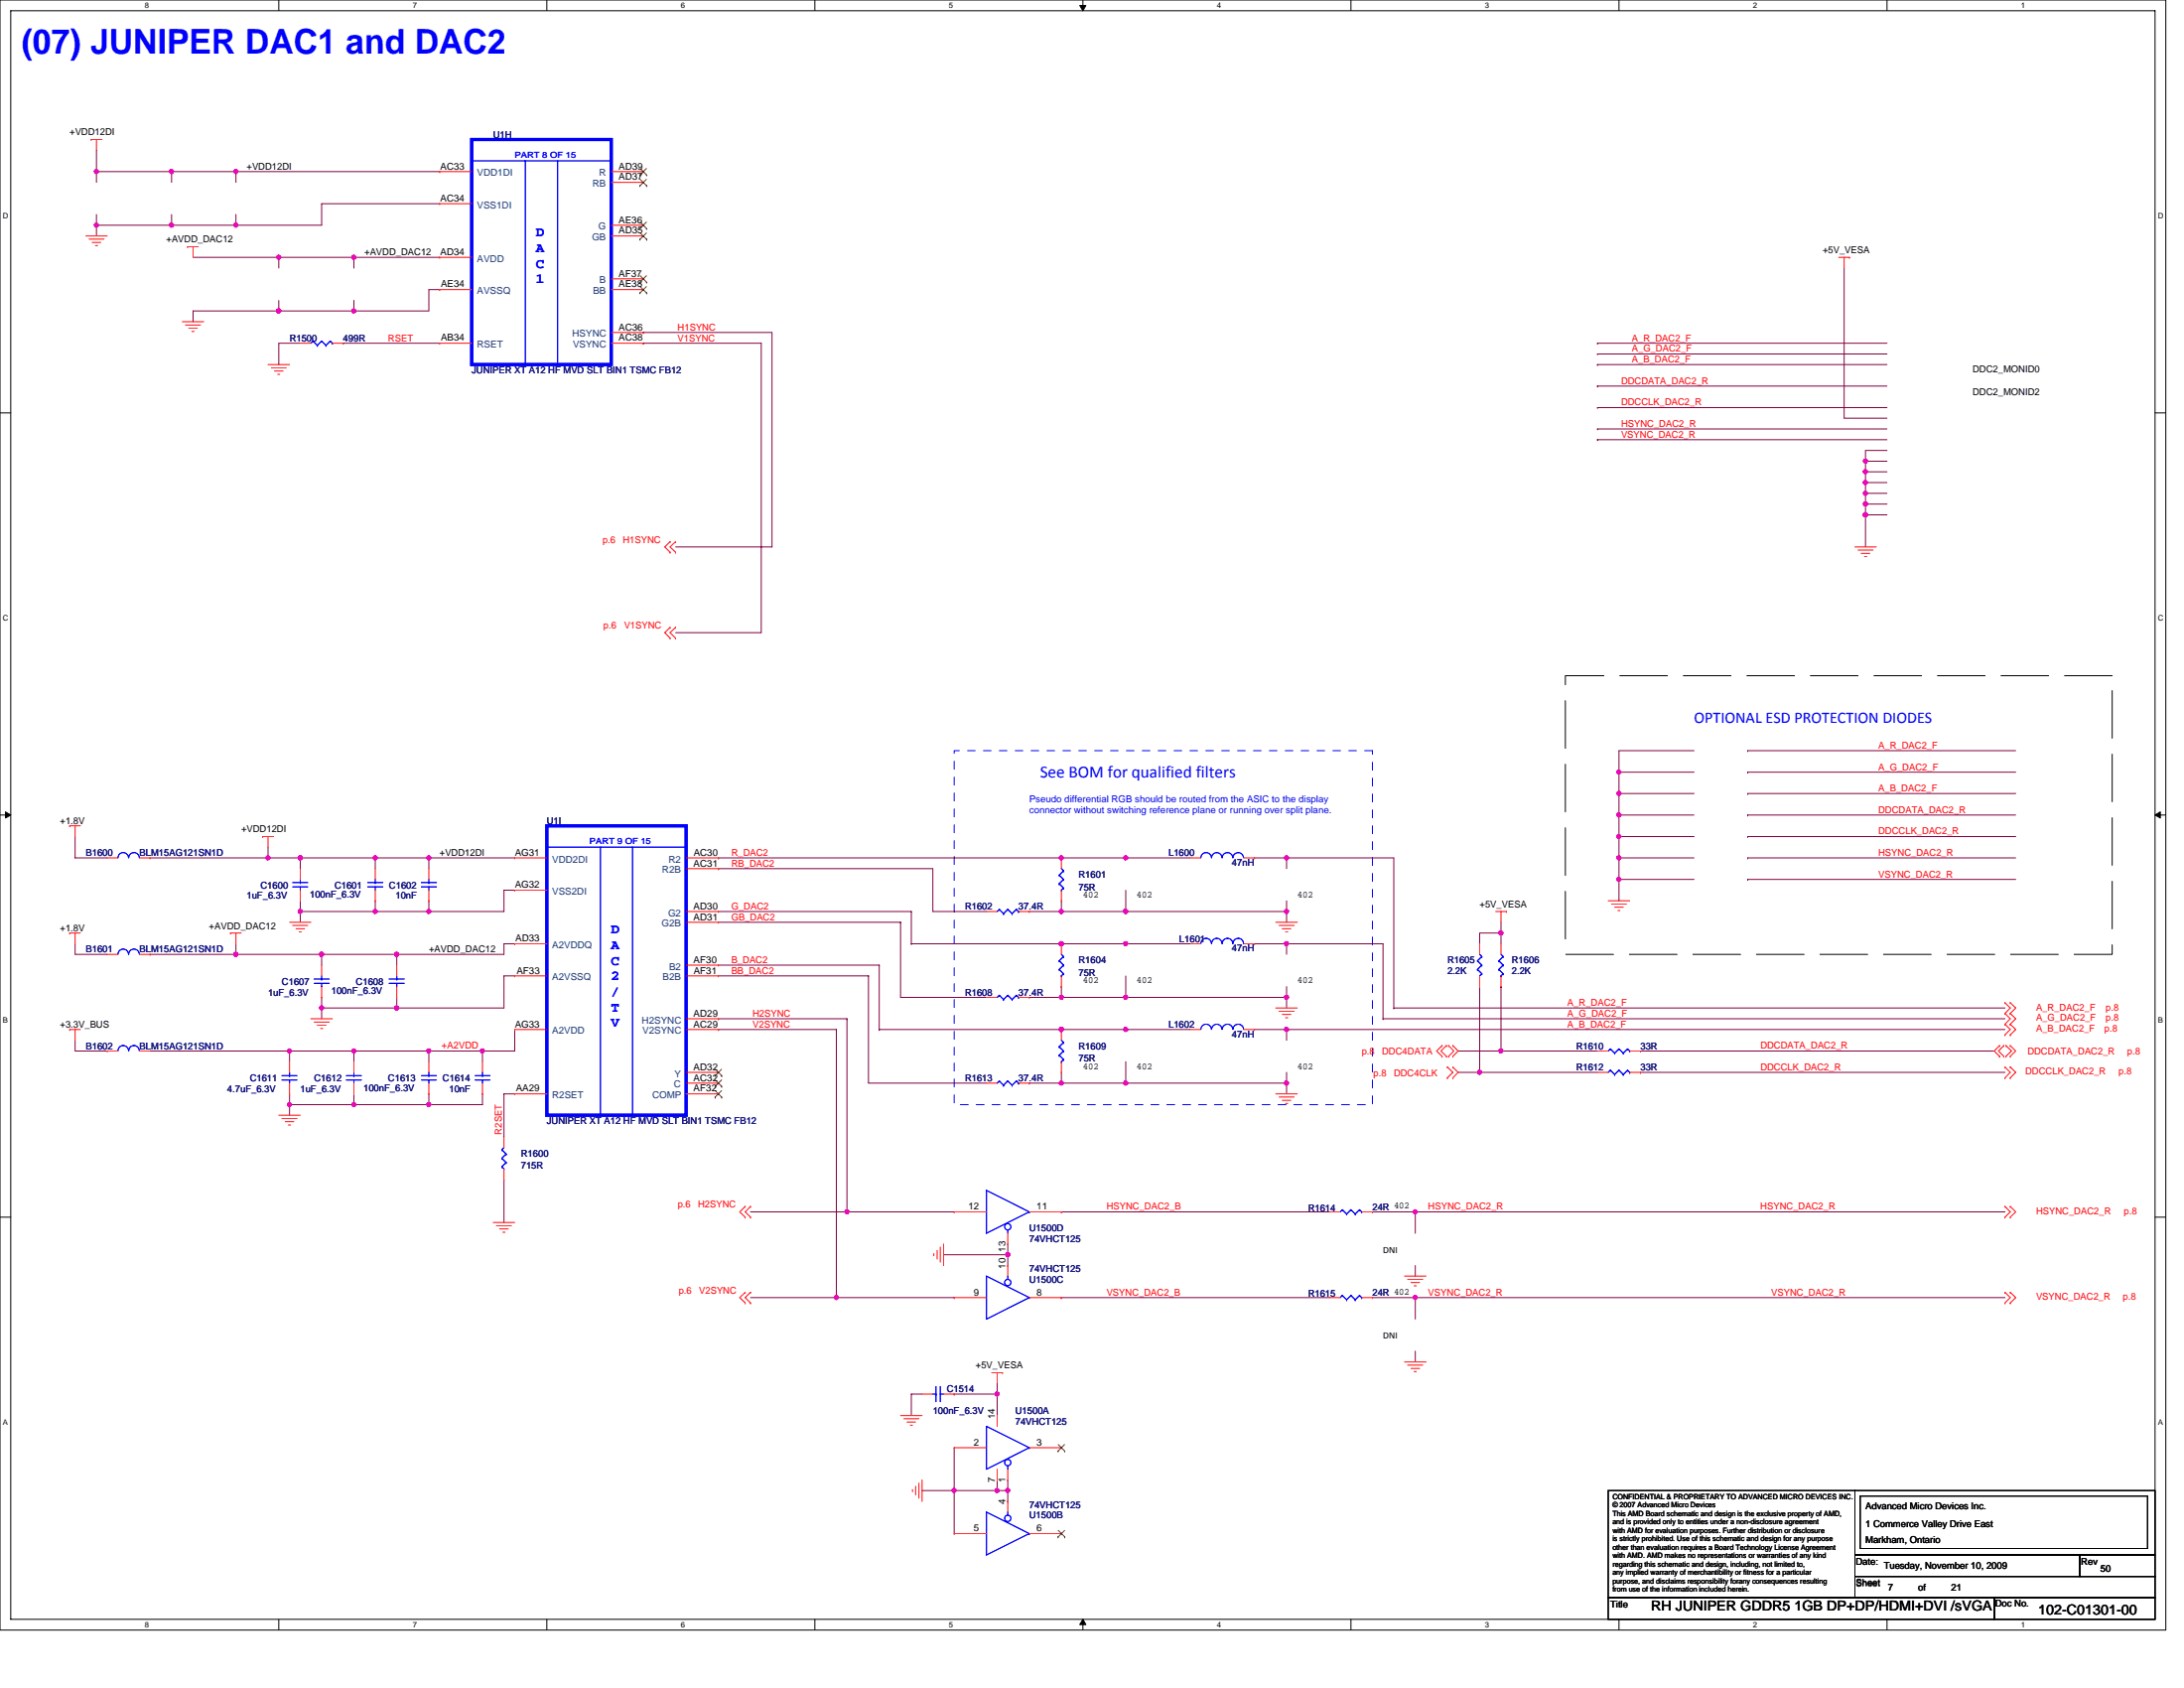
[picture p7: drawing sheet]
<svg xmlns="http://www.w3.org/2000/svg" width="279mm" height="216mm" viewBox="0 0 279 216" stroke-linecap="round" stroke-linejoin="round" font-family="sans-serif">
<path d="M0 0h277.1v208.5h-277.1zM1.4 1.4h274.3v205.7h-274.3z" fill="none" stroke="#000" stroke-width=".13"/>
<g fill="#fff">
<path d="M18.5 .1h.6v1.1h-.6z"/>
<path d="M18.5 207.3h.6v1.1h-.6z"/>
</g>
<path d="M35.7 0v1.4M35.7 207.1v1.4" fill="none" stroke="#000" stroke-width=".13"/>
<g fill="#fff">
<path d="M52.8 .1h.6v1.1h-.6z"/>
<path d="M52.8 207.3h.6v1.1h-.6z"/>
</g>
<path d="M70 0v1.4M70 207.1v1.4" fill="none" stroke="#000" stroke-width=".13"/>
<g fill="#fff">
<path d="M87.1 .1h.6v1.1h-.6z"/>
<path d="M87.1 207.3h.6v1.1h-.6z"/>
</g>
<path d="M104.2 0v1.4M104.2 207.1v1.4" fill="none" stroke="#000" stroke-width=".13"/>
<g fill="#fff">
<path d="M121.4 .1h.5v1.1h-.5z"/>
<path d="M121.4 207.3h.5v1.1h-.5z"/>
</g>
<path d="M138.5 0v1.4M138.5 207.1v1.4" fill="none" stroke="#000" stroke-width=".13"/>
<path d="M138.1 .7h.8l-.4 .7zM138.5 207.1l.4 .7h-.8z" fill="#000" stroke="#000" stroke-width=".13"/>
<g fill="#fff">
<path d="M155.7 .1h.5v1.1h-.5z"/>
<path d="M155.7 207.3h.5v1.1h-.5z"/>
</g>
<path d="M172.8 0v1.4M172.8 207.1v1.4" fill="none" stroke="#000" stroke-width=".13"/>
<g fill="#fff">
<path d="M190 .1h.5v1.1h-.5z"/>
<path d="M190 207.3h.5v1.1h-.5z"/>
</g>
<path d="M207.1 0v1.4M207.1 207.1v1.4" fill="none" stroke="#000" stroke-width=".13"/>
<g fill="#fff">
<path d="M224.3 .1h.5v1.1h-.5z"/>
<path d="M224.3 207.3h.5v1.1h-.5z"/>
</g>
<path d="M241.4 0v1.4M241.4 207.1v1.4" fill="none" stroke="#000" stroke-width=".13"/>
<g fill="#fff">
<path d="M258.6 .1h.5v1.1h-.5z"/>
<path d="M258.6 207.3h.5v1.1h-.5z"/>
<path d="M.4 27.1h.7v1.1h-.7z"/>
<path d="M276.1 27.1h.7v1.1h-.7z"/>
<path d="M.4 78.5h.7v1.1h-.7z"/>
<path d="M276.1 78.5h.7v1.1h-.7z"/>
</g>
<path d="M0 52.8h1.4M275.7 52.8h1.4" fill="none" stroke="#000" stroke-width=".13"/>
<g fill="#fff">
<path d="M.4 130h.6v1.1h-.6z"/>
<path d="M276.1 130h.6v1.1h-.6z"/>
</g>
<path d="M0 104.2h1.4M275.7 104.2h1.4" fill="none" stroke="#000" stroke-width=".13"/>
<path d="M.7 103.8l.7 .4-.7 .4zM275.7 104.2l.7-.4v.8z" fill="#000" stroke="#000" stroke-width=".13"/>
<g fill="#fff">
<path d="M.4 181.4h.6v1.1h-.6z"/>
<path d="M276.1 181.4h.6v1.1h-.6z"/>
</g>
<path d="M0 155.7h1.4M275.7 155.7h1.4M205.7 190.6h31.6v13.8h-31.6zM237.3 198.9h28.8v2.7h-28.8zM237.3 190.6h38.4v8.3h-38.4zM238 191.3h36.7v6.8h-36.7zM266.1 198.9h9.6v2.7h-9.6zM205.7 204.4h49.4v2.7h-49.4zM237.3 201.6h38.4v2.8h-38.4zM255.1 204.4h20.6v2.7h-20.6z" fill="none" stroke="#000" stroke-width=".13"/>
<path d="M122.1 96h53.5v45.3h-53.5z" fill="none" stroke="#00f" stroke-width=".13" stroke-dasharray="1 1 1 1 1 1 1 1"/>
<path d="M200.3 86.4h69.9v35.7h-69.9z" fill="none" stroke="#000" stroke-width=".13" stroke-dasharray="6.1 2"/>
<g fill="none" stroke="#800040" stroke-width=".13">
<path d="M12.3 19.2v2.7M12.3 27.4v1.4M12.3 28.8h.1M12.3 21.9h.1M12.3 21.9v1.4M12.3 28.8v1.4M12.3 21.9h43.9M21.9 27.4v1.4M21.9 21.9h.1M21.9 21.9v1.4M21.9 28.8h.1M24.7 39.8h.1"/>
<path d="M24.7 32.9h11M24.7 39.8v1.3M30.2 27.4v1.4M30.2 28.8h.1M30.2 21.9h.1M30.2 21.9v1.4M35.7 39.8h.1M35.7 32.9h.1M35.7 32.9v1.4M35.7 38.4v1.4M35.7 32.9h20.5M45.3 39.8h.1"/>
<path d="M45.3 38.4v1.4M45.3 32.9h.1M45.3 32.9v1.4M56.2 26.1h-15.1v2.7h-28.8M56.2 37h-1.3v2.8h-30.2M235.9 34.3v19.2h5.5M38.4 43.9h-2.7v2.7M43.9 43.9h.1M43.9 43.9h12.3M82.3 43.9h15.1v37h-11M82.3 42.5h.1M82.3 43.9h.1"/>
<path d="M82.3 42.5h16.5v27.5h-12.4M204.4 52.1h.1M204.4 49.4h.1M204.4 46.6h.1M204.4 43.9h.1M204.4 54.9h.1M204.4 45.3h.1M204.4 56.2h.1M204.4 43.9h37M204.4 52.1h37M204.4 49.4h37M204.4 46.6h37"/>
<path d="M204.4 54.9h37M204.4 45.3h37M204.4 56.2h37M238.7 59h.1M238.7 59h2.7M238.7 59v11M241.4 57.6h-2.7v1.4M238.7 65.8h.1M238.7 65.8h2.7M238.7 61.7h.1M238.7 60.3h.1M238.7 60.3h2.7"/>
<path d="M238.7 63.1h2.7M238.7 64.5h2.7M238.7 61.7h2.7M238.7 64.5h.1M238.7 63.1h.1M207.1 98.8v2.7M207.1 98.8h.1M207.1 98.8h9.6M216.7 96h-9.6v2.8M223.6 96h.1M223.6 98.8h.1M223.6 98.8h34.3"/>
<path d="M223.6 96h34.3M9.6 107v2.7h4.1M19.2 109.7h15.1M34.3 108.4v1.3M34.3 109.7h.1M34.3 109.7h31.5M38.4 116.6h.1M38.4 109.7h.1M38.4 109.7v1.4M38.4 115.2v1.4M38.4 116.6v1.4M48 115.2v1.4"/>
<path d="M48 109.7h.1M48 109.7v1.4M48 116.6h.1M54.9 115.2v1.4M54.9 116.6h.1M54.9 109.7h.1M54.9 109.7v1.4M65.8 113.9h-1.3v2.7h-26.1M91.9 111.1h27.4v5.5h6.9M91.9 111.1h.1M91.9 109.7h60.4M91.9 109.7h.1"/>
<path d="M91.9 116.6h24.7M91.9 118h23.3M115.2 118v9.6h11M115.2 118h.1M116.6 116.6h.1M116.6 116.6v4.1M131.7 116.6h4.1M135.8 109.7h.1M135.8 115.2v1.4M135.8 116.6h.1M135.8 116.6h28.8M144 113.9v2.7"/>
<path d="M144 116.6h.1M160.5 109.7h4.1M164.6 109.7h.1M164.6 109.7h13.7v19.2M164.6 116.6v1.4M164.6 109.7v1.4M164.6 115.2v1.4M192 119.3h.1M192 118v1.3M192 119.3h-2.7v1.4M192 119.3v1.4M207.1 107v2.7"/>
<path d="M207.1 112.5v2.7M207.1 101.5h.1M207.1 101.5v2.7M207.1 109.7h.1M207.1 109.7h9.6M207.1 104.2v2.8h9.6M207.1 104.2h.1M207.1 104.2h9.6M207.1 112.5h.1M207.1 101.5h9.6M207.1 109.7v2.8M207.1 112.5h9.6"/>
<path d="M223.6 101.5h.1M223.6 104.2h.1M223.6 107h.1M223.6 109.7h.1M223.6 112.5h.1M223.6 109.7h34.3M223.6 101.5h34.3M223.6 112.5h34.3M223.6 104.2h34.3M223.6 107h34.3M9.6 133.1v1.3h4.1M9.6 120.7v1.4h4.1"/>
<path d="M19.2 134.4h17.8M19.2 122.1h11M30.2 122.1h.1M30.2 120.7v1.4M37 134.4h.1M37 134.4v1.4M37 139.9v1.4M37 134.4h24.7M41.1 122.1v1.3M41.1 122.1h.1M41.1 128.9h.1M41.1 128.9v1.4"/>
<path d="M41.1 127.6v1.3M45.3 134.4h.1M45.3 139.9v1.4M45.3 134.4v1.4M50.8 122.1v1.3M50.8 128.9h.1M50.8 122.1h.1M50.8 127.6v1.3M54.9 134.4h.1M54.9 139.9v1.4M54.9 134.4v1.4M61.7 139.9v1.4h-16.4"/>
<path d="M61.7 134.4v1.4M64.5 139.9h.1M64.5 139.9h1.3M64.5 139.9v5.5M65.8 131.7v2.7h-4.1M65.8 120.7h-1.3v1.4h-34.3M65.8 124.8h-1.3v4.1h-23.4M91.9 130.3h.1M91.9 131.7h.1M91.9 131.7h15.1M91.9 130.3h16.5M91.9 123.4h20.6"/>
<path d="M91.9 124.8h19.2M107 131.7h.1M107 131.7v34.3M108.4 130.3h.1M108.4 130.3v24.7M111.1 124.8v13.7h15.1M111.1 124.8h.1M112.5 131.7h.1M112.5 123.4h.1M112.5 123.4v8.3M112.5 131.7h39.8M116.6 120.7h.1"/>
<path d="M116.6 120.7h35.7M131.7 138.5h4.1M131.7 127.6h4.1M135.8 138.5h.1M135.8 131.7h.1M135.8 120.7h.1M135.8 126.2h.1M135.8 127.6h8.2M135.8 137.2v1.3M135.8 138.5h28.8M135.8 126.2v1.4M144 131.7h.1"/>
<path d="M144 124.8v2.8M144 120.7h.1M144 135.8v2.7M144 138.5h.1M144 127.6h.1M144 127.6h20.6M160.5 120.7h4.1M160.5 131.7h4.1M164.6 131.7h.1M164.6 120.7v1.4M164.6 126.2v1.4M164.6 137.2v2.7"/>
<path d="M164.6 131.7v1.4M164.6 120.7h.1M164.6 120.7h12.3v9.6M164.6 127.6v1.3M164.6 131.7h91.9M176.9 130.3h.1M176.9 130.3h79.6M178.3 128.9h.1M178.3 128.9h78.2M186.5 134.4h5.5M186.5 137.2h2.8M189.3 126.2h.1"/>
<path d="M189.3 137.2h15.1M189.3 126.2v11M192 134.4h12.4M192 126.2h.1M192 126.2v8.2M209.9 134.4h.1M209.9 137.2h.1M209.9 134.4h45.2M209.9 137.2h46.6M37 141.3h8.3M37 141.3h.1M37 141.3v1.3"/>
<path d="M45.3 141.3h.1M54.9 141.3h.1M64.5 150.9v5.5M96 155h12.4M108.4 155h13.7M128.9 159.1v1.4M135.8 155h.1M135.8 155h34.3M175.6 155h5.5M181.1 155h.1M181.1 155v2.7M181.1 155h75.4"/>
<path d="M96 166h11M107 166h15.1M118 178.3h-1.4v2.8M120.7 160.5h8.2M122.1 178.3h.1M122.1 178.3h5.5M127.6 176.9v4.2M128.9 160.5h.1M128.9 160.5v1.4M135.8 166h.1M135.8 166h34.3M175.6 166h5.5"/>
<path d="M181.1 172.8v1.4M181.1 166v2.7M181.1 161.9v1.3M181.1 166h.1M181.1 166h75.4M118 190.6h4.1M122.1 190.6h.1M122.1 190.6v5.6M122.1 190.6h6.8M122.1 185.2v5.4M127.6 189.3v1.3M127.6 190.6h.1"/>
<path d="M128.9 190.6h.1M128.9 189.3v1.3M128.9 190.6v1.4"/>
</g>
<g fill="#f0f" stroke="#f0f" stroke-width=".13">
<circle cx="30.2" cy="28.8" r=".27"/>
<circle cx="30.2" cy="21.9" r=".27"/>
<circle cx="21.9" cy="21.9" r=".27"/>
<circle cx="12.3" cy="28.8" r=".27"/>
<circle cx="12.3" cy="21.9" r=".27"/>
<circle cx="35.7" cy="39.8" r=".27"/>
<circle cx="45.3" cy="39.8" r=".27"/>
<circle cx="45.3" cy="32.9" r=".27"/>
<circle cx="35.7" cy="32.9" r=".27"/>
<circle cx="21.9" cy="28.8" r=".27"/>
<circle cx="50.7" cy="122.1" r=".27"/>
<circle cx="41.1" cy="122.1" r=".27"/>
<circle cx="54.9" cy="116.6" r=".27"/>
<circle cx="54.9" cy="141.3" r=".27"/>
<circle cx="61.7" cy="134.4" r=".27"/>
<circle cx="54.9" cy="134.4" r=".27"/>
<circle cx="45.3" cy="134.4" r=".27"/>
<circle cx="37" cy="134.4" r=".27"/>
<circle cx="45.3" cy="141.3" r=".27"/>
<circle cx="54.9" cy="109.7" r=".27"/>
<circle cx="48" cy="109.7" r=".27"/>
<circle cx="38.4" cy="116.6" r=".27"/>
<circle cx="38.4" cy="109.7" r=".27"/>
<circle cx="34.3" cy="109.7" r=".27"/>
<circle cx="50.7" cy="128.9" r=".27"/>
<circle cx="41.1" cy="128.9" r=".27"/>
<circle cx="30.2" cy="122.1" r=".27"/>
<circle cx="48" cy="116.6" r=".27"/>
<circle cx="37" cy="141.3" r=".27"/>
<circle cx="192" cy="119.3" r=".27"/>
<circle cx="164.6" cy="131.7" r=".27"/>
<circle cx="189.3" cy="137.1" r=".27"/>
<circle cx="135.8" cy="138.5" r=".27"/>
<circle cx="108.3" cy="155" r=".27"/>
<circle cx="181" cy="155" r=".27"/>
<circle cx="135.8" cy="131.7" r=".27"/>
<circle cx="135.8" cy="120.7" r=".27"/>
<circle cx="144" cy="131.7" r=".27"/>
<circle cx="144" cy="109.7" r=".27"/>
<circle cx="135.8" cy="109.7" r=".27"/>
<circle cx="144" cy="120.7" r=".27"/>
<circle cx="164.6" cy="120.7" r=".27"/>
<circle cx="164.6" cy="109.7" r=".27"/>
<circle cx="135.8" cy="127.6" r=".27"/>
<circle cx="164.6" cy="138.5" r=".27"/>
<circle cx="144" cy="138.5" r=".27"/>
<circle cx="164.6" cy="127.6" r=".27"/>
<circle cx="144" cy="127.6" r=".27"/>
<circle cx="144" cy="116.6" r=".27"/>
<circle cx="135.8" cy="116.6" r=".27"/>
<circle cx="164.6" cy="116.6" r=".27"/>
<circle cx="107" cy="166" r=".27"/>
<circle cx="181" cy="166" r=".27"/>
<circle cx="128.9" cy="160.5" r=".27"/>
<circle cx="192" cy="134.4" r=".27"/>
<circle cx="207.1" cy="101.5" r=".27"/>
<circle cx="207.1" cy="98.8" r=".27"/>
<circle cx="207.1" cy="109.7" r=".27"/>
<circle cx="207.1" cy="107" r=".27"/>
<circle cx="207.1" cy="104.2" r=".27"/>
<circle cx="207.1" cy="112.5" r=".27"/>
<circle cx="238.6" cy="65.8" r=".27"/>
<circle cx="238.6" cy="59" r=".27"/>
<circle cx="238.6" cy="61.7" r=".27"/>
<circle cx="238.6" cy="60.3" r=".27"/>
<circle cx="238.6" cy="64.5" r=".27"/>
<circle cx="238.6" cy="63.1" r=".27"/>
<circle cx="128.9" cy="190.6" r=".27"/>
<circle cx="122.1" cy="190.6" r=".27"/>
<circle cx="127.6" cy="178.3" r=".27"/>
<circle cx="127.6" cy="190.6" r=".27"/>
</g>
<g fill="none" stroke="#f00" stroke-width=".13">
<path d="M11.7 17.8h.1M11.7 17.8h1.3M12.3 17.8v1.4M11 30.2h2.7M11.4 30.6h1.9M11.8 31h1.1M12.2 31.4h.3M24 31.6h.1M24 31.6h1.4M24.7 31.6v1.3M56.2 32.9h.1M56.2 37h.1"/>
<path d="M56.2 21.9h.1M56.2 26.1h.1M56.2 32.9h4.1M56.2 21.9h4.1M56.2 37h4.1M56.2 26.1h4.1M78.2 21.9h4.1M78.2 23.3h4.1M78.2 28.8h4.1M78.2 30.2h4.1M78.2 35.7h4.1M78.2 37h4.1"/>
<path d="M82.3 21.9h.1M82.3 23.3h.1M82.3 28.8h.1M82.3 30.2h.1M82.3 35.7h.1M82.3 37h.1M235.2 32.9h1.4M235.9 32.9v1.4M236.6 32.9h.1M23.3 41.1h2.8M23.7 41.6h2M24.2 42h1.1"/>
<path d="M24.6 42.4h.2M34.3 46.6h2.7M34.7 47.1h1.9M35.1 47.5h1.1M35.5 47.9h.3M38.4 43.9h1.4M42.5 43.9h1.4M43.9 43.9h.1M56.2 43.9h.1M56.2 43.9h4.1M78.2 43.9h4.1M78.2 42.5h4.1"/>
<path d="M82.3 42.5h.1M82.3 43.9h.1M85.7 69.3h.1M85.7 70.6h.1M85.7 69.3l-.7 .7 .7 .6M86.4 69.3h.1M86.4 70.6h.1M86.4 69.3l-.7 .7 .7 .6M237.3 70h2.7M237.7 70.4h1.9M238.1 70.8h1.1M238.5 71.2h.3"/>
<path d="M85.7 80.2h.1M85.7 81.6h.1M85.7 80.2l-.7 .7 .7 .7M86.4 80.2h.1M86.4 81.6h.1M86.4 80.2l-.7 .7 .7 .7M8.9 105.6h.1M8.9 119.3h.1M8.9 119.3h1.4M8.9 105.6h1.4M9.6 105.6v1.4M9.6 119.3v1.4"/>
<path d="M13.7 109.7h1.4M17.8 109.7h1.4M19.2 109.7h.1M29.5 119.3h.1M29.5 119.3h1.4M30.2 119.3v1.4M33.6 107h.1M33.6 107h1.4M34.3 107v1.4M37 118h2.8M37.4 118.4h2M37.9 118.8h1.1"/>
<path d="M38.3 119.2h.2M38.4 111.1v1.4M38.4 115.2h.1M38.4 113.9v1.3M48 111.1v1.4M48 115.2h.1M48 113.9v1.3M54.9 111.1v1.4M54.9 115.2h.1M54.9 113.9v1.3M65.8 109.7h.1M65.8 113.9h.1"/>
<path d="M65.8 109.7h4.2M65.8 113.9h4.2M87.8 116.6h4.1M87.8 118h4.1M87.8 109.7h4.1M87.8 111.1h4.1M91.9 116.6h.1M91.9 118h.1M91.9 109.7h.1M91.9 111.1h.1M126.2 116.6h1.4M130.3 116.6h1.4"/>
<path d="M131.7 116.6h.1M135.8 109.7v1.4M135.8 115.2h.1M135.8 113.9v1.3M152.3 109.7h1.3M159.1 109.7h1.4M160.5 109.7h.1M163.2 118h2.8M163.6 118.4h2M164 118.8h1.1M164.5 119.2h.2M191.3 116.6h1.4"/>
<path d="M192 116.6v1.4M192.7 116.6h.1M205.7 115.2h2.8M206.2 115.6h1.9M206.6 116h1.1M207 116.5h.2M8.9 131.7h.1M8.9 131.7h1.4M9.6 131.7v1.4M13.7 122.1h1.4M13.7 134.4h.1M13.7 134.4h1.4"/>
<path d="M17.8 134.4h1.4M17.8 122.1h1.4M19.2 122.1h.1M37 135.8v1.4M37 139.9h.1M37 138.5v1.4M39.8 130.3h2.7M40.2 130.7h1.9M40.6 131.1h1.1M41 131.6h.3M41.1 123.4v1.4M41.1 127.6h.1"/>
<path d="M41.1 126.2v1.4M45.3 135.8v1.4M45.3 139.9h.1M45.3 138.5v1.4M50.8 123.4v1.4M50.8 127.6h.1M50.8 126.2v1.4M54.9 135.8v1.4M54.9 139.9h.1M54.9 138.5v1.4M61.7 135.8v1.4M61.7 139.9h.1"/>
<path d="M61.7 138.5v1.4M65.8 120.7h.1M65.8 124.8h.1M65.8 131.7h.1M65.8 139.9h.1M65.8 131.7h4.2M65.8 120.7h4.2M65.8 124.8h4.2M65.8 139.9h4.2M87.8 131.7h4.1M87.8 137.2h4.1M87.8 130.3h4.1"/>
<path d="M87.8 123.4h4.1M87.8 124.8h4.1M87.8 139.9h4.1M87.8 138.5h4.1M91.9 130.3h.1M91.9 131.7h.1M91.9 123.4h.1M91.9 124.8h.1M91.9 137.2h.1M91.9 138.5h.1M91.9 139.9h.1M126.2 127.6h1.4"/>
<path d="M126.2 138.5h1.4M130.3 127.6h1.4M130.3 138.5h1.4M131.7 127.6h.1M131.7 138.5h.1M135.8 131.7v1.4M135.8 137.2h.1M135.8 120.7v1.4M135.8 126.2h.1M135.8 124.8v1.4M135.8 135.8v1.4M152.3 120.7h1.3"/>
<path d="M152.3 131.7h1.3M159.1 131.7h1.4M159.1 120.7h1.4M160.5 120.7h.1M160.5 131.7h.1M163.2 139.9h2.8M163.2 128.9h2.8M163.6 129.3h2M164 129.8h1.1M164.5 130.2h.2M184.5 133.7h.1M184.5 135.1h.1"/>
<path d="M184.5 133.7l-.7 .7 .7 .7M185 135.1h.1M185 133.7h.1M185 133.7l-.7 .7 .7 .7M185.2 137.9h.1M185.2 136.5h.1M185.2 136.5l.7 .7-.7 .7M185.3 135.1h.1M185.3 133.7h.1M185.3 133.7l.7 .7-.7 .7M185.9 136.5h.1M185.9 137.9h.1"/>
<path d="M185.9 133.7h.1M185.9 135.1h.1M185.9 136.5l.6 .7-.6 .7M185.9 133.7l.6 .7-.6 .7M189.3 120.7v1.4M189.3 126.2h.1M189.3 124.8v1.4M192 120.7v1.4M192 126.2h.1M192 124.8v1.4M204.4 137.2h1.3M204.4 134.4h1.3"/>
<path d="M208.5 137.2h1.4M208.5 134.4h1.4M209.9 137.2h.1M209.9 134.4h.1M255.8 133.7h.1M255.8 135.1h.1M255.8 133.7l-.7 .7 .7 .7M256.3 135.1h.1M256.3 133.7h.1M256.3 133.7l-.6 .7 .6 .7M256.5 137.9h.1M256.5 136.5h.1"/>
<path d="M256.5 132.4h.1M256.5 131h.1M256.5 129.6h.1M256.5 128.2h.1M256.5 136.5l.7 .7-.7 .7M256.5 131l.7 .7-.7 .7M256.5 129.6l.7 .7-.7 .7M256.5 128.2l.7 .7-.7 .7M256.6 135.1h.1M256.6 133.7h.1M256.6 133.7l.7 .7-.7 .7M257.2 137.9h.1"/>
<path d="M257.2 136.5h.1M257.2 132.4h.1M257.2 131h.1M257.2 129.6h.1M257.2 128.2h.1M257.2 133.7h.1M257.2 135.1h.1M257.2 136.5l.7 .7-.7 .7M257.2 131l.7 .7-.7 .7M257.2 129.6l.7 .7-.7 .7M257.2 128.2l.7 .7-.7 .7M257.2 133.7l.7 .7-.7 .7"/>
<path d="M35.7 142.6h2.7M36.1 143.1h1.9M36.5 143.5h1.1M36.9 143.9h.3M63.1 156.4h2.7M63.5 156.8h1.9M63.9 157.2h1.1M64.3 157.6h.3M64.5 145.4v1.4M64.5 150.9h.1M64.5 149.5v1.4M95.3 154.3h.1"/>
<path d="M95.3 155.7h.1M95.3 154.3l-.7 .7 .7 .7M96 154.3h.1M96 155.7h.1M96 154.3l-.7 .7 .7 .7M119.9 159.9v1.1M120.3 159.5v1.9M120.7 159.1v2.8M122.1 155h.1M122.1 155h4.1M128.9 159.1h.1M128.9 157.7v1.4"/>
<path d="M131.7 155h4.1M135.8 155h.1M163.6 140.3h2M164 140.7h1.1M164.5 141.1h.2M170.1 155h1.3M174.2 155h1.4M175.6 155h.1M256.5 155.7h.1M256.5 154.3h.1M256.5 154.3l.7 .7-.7 .7M257.2 155.7h.1"/>
<path d="M257.2 154.3h.1M257.2 154.3l.7 .7-.7 .7M95.3 165.3h.1M95.3 166.6h.1M95.3 165.3l-.7 .7 .7 .6M96 165.3h.1M96 166.6h.1M96 165.3l-.7 .7 .7 .6M118 178.3h1.3M119.5 160.3v.3M120.7 178.3h1.4M122.1 166h.1"/>
<path d="M122.1 178.3h.1M122.1 166h4.1M126.9 175.6h1.3M127.6 175.6v1.3M128.2 175.6h.1M128.9 161.9h.1M128.9 161.9v1.3M131.7 166h4.1M135.8 166h.1M170.1 166h1.3M174.2 166h1.4M175.6 166h.1"/>
<path d="M179.7 163.2h2.7M179.7 174.2h2.7M180.1 163.6h1.9M180.1 174.6h1.9M180.5 164h1.1M180.5 175h1.1M180.9 164.5h.3M180.9 175.4h.3M256.5 166.6h.1M256.5 165.3h.1M256.5 165.3l.7 .7-.7 .6M257.2 166.6h.1"/>
<path d="M257.2 165.3h.1M257.2 165.3l.7 .7-.7 .6M115.2 181.1h2.8M115.6 181.5h2M116 181.9h1.1M116.5 182.3h.2M116.7 190.5v.3M117.1 190.1v1.1M117.6 189.7v1.9M118 189.3v2.7M122.1 185.2h.1M122.1 196.2h.1"/>
<path d="M122.1 185.2h4.1M122.1 196.2h4.1M127.6 181.1h.1M127.6 189.3h.1M127.6 181.1v1.3M127.6 187.9v1.4M128.9 189.3h.1M128.9 192h.1M128.9 187.9v1.4M128.9 192v1.4M131.7 185.2h4.1M131.7 196.2h4.1"/>
<path d="M135.8 185.2h.1M135.8 196.2h.1"/>
</g>
<g fill="none" stroke="#00f" stroke-width=".13">
<path d="M60.3 20.6h17.9M67.2 20.6v26M71.3 20.6v26M78.2 20.6h.1M40 43.6h.1M40 43.6l-.2 .3M40 43.6l.6 .6M40.6 44.2h.1M41.1 43.6h.1M41.1 43.6l-.5 .6M41.1 43.6l.6 .6M41.7 44.2h.1"/>
<path d="M42.2 43.6h.1M42.2 43.6l-.5 .6M42.2 43.6l.3 .3M42.5 43.9h.1M15.1 109.7a.68 .68 0 0 1 .7-.6 .68 .68 0 0 1 .6 .6M16.5 109.7a.68 .68 0 0 1 .6-.6 .68 .68 0 0 1 .7 .6M37.4 113.4h2M37.4 112.9h2M38.4 113.4v.5M38.4 112.9h.1M38.4 112.5v.4M47.1 113.4h1.9"/>
<path d="M47.1 112.9h1.9M48 113.4v.5M48 112.9h.1M48 112.5v.4M53.9 113.4h1.9M53.9 112.9h1.9M54.9 113.4v.5M54.9 112.9h.1M54.9 112.5v.4M70 108.4h17.8M76.8 108.4v34.2M80.9 108.4v34.2"/>
<path d="M87.8 108.4h.1M127.8 116.3h.1M127.8 116.3l-.2 .3M127.8 116.3l.6 .6M128.4 116.9h.1M128.9 116.3h.1M128.9 116.3l.6 .6M128.9 116.3l-.5 .6M129.5 116.9h.1M130 116.3h.1M130 116.3l-.5 .6M130 116.3l.3 .3"/>
<path d="M130.3 116.6h.1M135.5 111.9h.1M135.5 113h.1M135.5 111.9l.6 .6M135.5 113l.6 .6M135.8 113.9h.1M135.8 111.1l.3 .3M136.1 111.4h.1M136.1 112.5h.1M136.1 113.6h.1M136.1 111.4l-.6 .5M136.1 112.5l-.6 .5"/>
<path d="M136.1 113.6l-.3 .3M153.6 109.7a.68 .68 0 0 1 .7-.6 .68 .68 0 0 1 .7 .6M155 109.7a.67 .67 0 0 1 .7-.6 .67 .67 0 0 1 .6 .6M156.4 109.7a.68 .68 0 0 1 .6-.6 .68 .68 0 0 1 .7 .6M157.7 109.7a.68 .68 0 0 1 .7-.6 .68 .68 0 0 1 .7 .6M15.1 122a.68 .68 0 0 1 .7-.6 .68 .68 0 0 1 .6 .6M15.1 134.4a.68 .68 0 0 1 .7-.7 .68 .68 0 0 1 .6 .7M16.5 122a.68 .68 0 0 1 .6-.6 .68 .68 0 0 1 .7 .6M16.5 134.4a.68 .68 0 0 1 .6-.7 .68 .68 0 0 1 .7 .7M36.1 138.1h1.9M36.1 137.6h1.9M37 138.1v.4"/>
<path d="M37 137.6h.1M37 137.2v.4M40.2 125.8h1.9M40.2 125.2h1.9M41.1 125.8v.4M41.1 125.2h.1M41.1 124.8v.4M44.3 138.1h1.9M44.3 137.6h1.9M45.3 138.1v.4M45.3 137.6h.1M45.3 137.2v.4"/>
<path d="M49.8 125.8h1.9M49.8 125.2h1.9M50.8 125.8v.4M50.8 125.2h.1M50.8 124.8v.4M53.9 138.1h1.9M53.9 137.6h1.9M54.9 138.1v.4M54.9 137.6h.1M54.9 137.2v.4M60.8 138.1h1.9M60.8 137.6h1.9"/>
<path d="M61.7 138.1v.4M61.7 137.6h.1M61.7 137.2v.4M127.8 127.3h.1M127.8 138.3h.1M127.8 127.3l-.2 .3M127.8 127.3l.6 .5M127.8 138.3l-.2 .2M127.8 138.3l.6 .5M128.4 127.8h.1M128.4 138.8h.1M128.9 127.3h.1"/>
<path d="M128.9 138.3h.1M128.9 127.3l-.5 .5M128.9 127.3l.6 .5M128.9 138.3l-.5 .5M128.9 138.3l.6 .5M129.5 127.8h.1M129.5 138.8h.1M130 127.3h.1M130 138.3h.1M130 127.3l-.5 .5M130 127.3l.3 .3M130 138.3l-.5 .5"/>
<path d="M130 138.3l.3 .2M130.3 127.6h.1M130.3 138.5h.1M135.5 133.9h.1M135.5 135h.1M135.5 122.9h.1M135.5 124h.1M135.5 133.9l.6 .5M135.5 135l.6 .5M135.5 122.9l.6 .5M135.5 124l.6 .5M135.8 135.8h.1"/>
<path d="M135.8 124.8h.1M135.8 133.1l.3 .2M135.8 122.1l.3 .2M136.1 133.3h.1M136.1 134.4h.1M136.1 135.5h.1M136.1 122.3h.1M136.1 123.4h.1M136.1 124.5h.1M136.1 133.3l-.6 .6M136.1 134.4l-.6 .6M136.1 135.5l-.3 .3"/>
<path d="M136.1 122.3l-.6 .6M136.1 123.4l-.6 .6M136.1 124.5l-.3 .3M153.6 120.7a.68 .68 0 0 1 .7-.7 .68 .68 0 0 1 .7 .7M153.6 131.7a.68 .68 0 0 1 .7-.7 .68 .68 0 0 1 .7 .7M155 120.7a.67 .67 0 0 1 .7-.7 .67 .67 0 0 1 .6 .7M155 131.7a.67 .67 0 0 1 .7-.7 .67 .67 0 0 1 .6 .7M156.4 120.7a.68 .68 0 0 1 .6-.7 .68 .68 0 0 1 .7 .7M156.4 131.7a.68 .68 0 0 1 .6-.7 .68 .68 0 0 1 .7 .7M157.7 120.7a.68 .68 0 0 1 .7-.7 .68 .68 0 0 1 .7 .7M157.7 131.7a.68 .68 0 0 1 .7-.7 .68 .68 0 0 1 .7 .7M189 122.9h.1"/>
<path d="M189 124h.1M189 122.9l.6 .5M189 124l.6 .5M189.3 124.8h.1M189.3 122.1l.3 .2M189.6 122.3h.1M189.6 123.4h.1M189.6 124.5h.1M189.6 122.3l-.6 .6M189.6 123.4l-.6 .6M189.6 124.5l-.3 .3M191.7 122.9h.1"/>
<path d="M191.7 124h.1M191.7 122.9l.6 .5M191.7 124l.6 .5M192 124.8h.1M192 122.1l.3 .2M192.3 122.3h.1M192.3 123.4h.1M192.3 124.5h.1M192.3 122.3l-.6 .6M192.3 123.4l-.6 .6M192.3 124.5l-.3 .3M206 136.9h.1"/>
<path d="M206 134.2h.1M206 136.9l-.3 .3M206 136.9l.6 .5M206 134.2l-.3 .2M206 134.2l.6 .5M206.6 137.4h.1M206.6 134.7h.1M207.1 136.9h.1M207.1 134.2h.1M207.1 136.9l-.5 .5M207.1 136.9l.6 .5M207.1 134.2l-.5 .5"/>
<path d="M207.1 134.2l.6 .5M207.7 137.4h.1M207.7 134.7h.1M208.2 136.9h.1M208.2 134.2h.1M208.2 136.9l-.5 .5M208.2 136.9l.3 .3M208.2 134.2l-.5 .5M208.2 134.2l.3 .2M208.5 137.2h.1M208.5 134.4h.1M64.2 147h.1"/>
<path d="M64.2 148.1h.1M64.2 149.2h.1M64.2 147l.5 .6M64.2 148.1l.5 .6M64.2 149.2l.3 .3M64.5 149.5h.1M64.5 146.8l-.3 .2M64.7 147.6h.1M64.7 148.7h.1M64.7 147.6l-.5 .5M64.7 148.7l-.5 .5M126.2 152.3l5.5 2.7-5.5 2.7z"/>
<path d="M128.9 157.3v.4M131.7 155h.1M171.7 154.7h.1M171.7 154.7l-.3 .3M171.7 154.7l.6 .6M172.3 155.3h.1M172.8 154.7h.1M172.8 154.7l-.5 .6M172.8 154.7l.6 .6M173.4 155.3h.1M173.9 154.7h.1M173.9 154.7l-.5 .6"/>
<path d="M173.9 154.7l.3 .3M174.2 155h.1M119.3 178.3h.4M119.7 177.4v1.9M119.7 178.3h.1M120.3 177.4v1.9M120.3 178.3h.4M126.2 163.2l5.5 2.8-5.5 2.7zM128.9 163.2v.4M131.7 166h.1M171.7 165.7h.1M171.7 165.7l-.3 .3"/>
<path d="M171.7 165.7l.6 .5M172.3 166.2h.1M172.8 165.7h.1M172.8 165.7l-.5 .5M172.8 165.7l.6 .5M173.4 166.2h.1M173.9 165.7h.1M173.9 165.7l-.5 .5M173.9 165.7l.3 .3M174.2 166h.1M126.2 182.4l5.5 2.8-5.5 2.7zM126.2 193.4l5.5 2.8-5.5 2.7z"/>
<path d="M128.9 187.5v.4M128.9 193.4v.4M131.7 185.2h.1M131.7 196.2h.1"/>
<circle cx="128.9" cy="156.9" r=".4"/>
<circle cx="128.9" cy="164" r=".4"/>
<circle cx="128.9" cy="194.2" r=".4"/>
<circle cx="128.9" cy="187.1" r=".4"/>
</g>
<path d="M60.3 17.8h17.9v28.8h-17.9zM70 105.6h17.8v37h-17.8z" fill="none" stroke="#00f" stroke-width=".4"/>
<g fill="none" stroke="#804000" stroke-width=".13">
<path d="M81.9 22.4h.1M81.9 23.7h.1M81.9 29.2h.1M81.9 30.6h.1M81.9 36.1h.1M81.9 37.5h.1M81.9 21.5l.8 .9M81.9 22.9l.8 .8M81.9 28.4l.8 .8M81.9 29.8l.8 .8M81.9 35.3l.8 .8M81.9 36.6l.8 .9"/>
<path d="M82.7 21.5l-.8 .9M82.7 22.9l-.8 .8M82.7 28.4l-.8 .8M82.7 29.8l-.8 .8M82.7 35.3l-.8 .8M82.7 36.6l-.8 .9M82.7 22.4h.1M82.7 23.7h.1M82.7 29.2h.1M82.7 30.6h.1M82.7 36.1h.1M82.7 37.5h.1"/>
<path d="M91.5 137.6h.1M91.5 139h.1M91.5 136.8l.8 .8M91.5 138.1l.8 .9M91.5 139.5l.8 .8M92.3 136.8l-.8 .8M92.3 138.1l-.8 .9M92.3 139.5l-.8 .8M92.3 137.6h.1M92.3 139h.1M91.5 140.3h.1M92.3 140.3h.1"/>
<path d="M135.4 185.6h.1M135.4 196.6h.1M135.4 184.8l.8 .8M135.4 195.7l.8 .9M136.2 184.8l-.8 .8M136.2 195.7l-.8 .9M136.2 185.6h.1M136.2 196.6h.1"/>
</g>
<text font-size="4.4" fill="#00f" x="2.8" y="6.8">(07) JUNIPER DAC1 and DAC2</text>
<text font-size="2.2" fill="#00f" x="133.1" y="99.5">See BOM for qualified filters</text>
<text font-size="2.1" fill="#00f" x="216.7" y="92.5">OPTIONAL ESD PROTECTION DIODES</text>
<g font-size="1.8" fill="#00f">
<text x="68.6" y="30.3">D</text>
<text x="68.6" y="32.3">A</text>
<text x="68.6" y="34.2">C</text>
<text x="68.6" y="36.2">1</text>
<text x="78.2" y="119.4">D</text>
<text x="78.2" y="121.4">A</text>
<text x="78.2" y="123.4">C</text>
<text x="78.2" y="125.4">2</text>
<text x="78.2" y="127.4">/</text>
<text x="78.2" y="129.4">T</text>
<text x="78.2" y="131.4">V</text>
</g>
<g font-size="1.8">
<text x="211.2" y="206">RH JUNIPER GDDR5 1GB DP+DP/HDMI+DVI /sVGA</text>
<text x="260.8" y="206.5">102-C01301-00</text>
</g>
<g font-size="1.2">
<text x="8.9" y="17.3">+VDD12DI</text>
<text x="31.6" y="21.7">+VDD12DI</text>
<text x="56.3" y="21.7">AC33</text>
<text x="79.1" y="23">AD37</text>
<text x="79.1" y="21.7">AD39</text>
<text x="56.3" y="25.8">AC34</text>
<text x="79.1" y="28.5">AE36</text>
<text x="79.1" y="29.9">AD35</text>
<text x="21.3" y="31">+AVDD_DAC12</text>
<text x="46.6" y="32.7">+AVDD_DAC12</text>
<text x="56.3" y="32.6">AD34</text>
<text x="79.1" y="35.4">AF37</text>
<text x="233.2" y="32.4">+5V_VESA</text>
<text x="56.4" y="36.7">AE34</text>
<text x="79.1" y="36.7">AE38</text>
<text x="56.4" y="43.6">AB34</text>
<text x="79.1" y="43.6">AC38</text>
<text x="79.1" y="42.2">AC36</text>
<text x="252.4" y="47.6">DDC2_MONID0</text>
<text x="252.4" y="50.5">DDC2_MONID2</text>
<text x="7.7" y="105.4">+1.8V</text>
<text x="30.9" y="106.5">+VDD12DI</text>
<text x="56.2" y="109.5">+VDD12DI</text>
<text x="65.9" y="109.4">AG31</text>
<text x="65.9" y="113.6">AG32</text>
<text x="88.7" y="110.8">AC31</text>
<text x="88.7" y="109.4">AC30</text>
<text x="7.7" y="119.1">+1.8V</text>
<text x="26.8" y="118.8">+AVDD_DAC12</text>
<text x="88.7" y="117.7">AD31</text>
<text x="88.7" y="116.3">AD30</text>
<text x="138.5" y="114.8">402</text>
<text x="145.4" y="114.8">402</text>
<text x="166" y="114.8">402</text>
<text x="189.3" y="116.1">+5V_VESA</text>
<text x="54.9" y="121.8">+AVDD_DAC12</text>
<text x="65.9" y="120.4">AD33</text>
<text x="66.1" y="124.5">AF33</text>
<text x="88.7" y="123.1">AF30</text>
<text x="88.7" y="124.5">AF31</text>
<text x="138.5" y="125.8">402</text>
<text x="145.4" y="125.8">402</text>
<text x="166" y="125.8">402</text>
<text x="7.7" y="131.4">+3.3V_BUS</text>
<text x="65.9" y="131.4">AG33</text>
<text x="88.7" y="130">AD29</text>
<text x="88.7" y="131.4">AC29</text>
<text x="88.7" y="136.9">AD32</text>
<text x="138.5" y="136.8">402</text>
<text x="145.4" y="136.8">402</text>
<text x="166" y="136.8">402</text>
<text x="66" y="139.6">AA29</text>
<text x="88.7" y="139.6">AF32</text>
<text x="88.7" y="138.2">AC32</text>
<text x="123.9" y="154.7">12</text>
<text x="132.6" y="154.7">11</text>
<text x="128.6" y="160.1" transform="rotate(-90 128.6 160.1)">13</text>
<text x="176.9" y="160.3">DNI</text>
<text x="124.6" y="165.7">9</text>
<text x="128.6" y="162.3" transform="rotate(-90 128.6 162.3)">10</text>
<text x="132.6" y="165.7">8</text>
<text x="176.9" y="171.2">DNI</text>
<text x="124.8" y="175">+5V_VESA</text>
<text x="124.6" y="184.9">2</text>
<text x="127.3" y="181.5" transform="rotate(-90 127.3 181.5)">14</text>
<text x="132.6" y="184.9">3</text>
<text x="127.3" y="189.6" transform="rotate(-90 127.3 189.6)">7</text>
<text x="128.6" y="189.6" transform="rotate(-90 128.6 189.6)">1</text>
<text x="124.6" y="195.9">5</text>
<text x="128.6" y="192.4" transform="rotate(-90 128.6 192.4)">4</text>
<text x="132.6" y="195.9">6</text>
<text x="238.7" y="193">Advanced Micro Devices Inc.</text>
<text x="238.7" y="195.3">1 Commerce Valley Drive East</text>
<text x="238.7" y="197.4">Markham, Ontario</text>
<text x="237.4" y="200.2">Date:</text>
<text x="237.4" y="202.9">Sheet</text>
<text x="241" y="200.7">Tuesday, November 10, 2009</text>
<text x="241.5" y="203.4">7</text>
<text x="245.4" y="203.4">of</text>
<text x="249.6" y="203.4">21</text>
<text x="266.2" y="200.2">Rev</text>
<text x="268.7" y="201">50</text>
<text x="206" y="205.6">Title</text>
<text x="255.2" y="205.5">Doc No.</text>
</g>
<g font-size="1.2" fill="#000080">
<text x="63.1" y="17.6">U1H</text>
<text x="37" y="43.6">R1500</text>
<text x="43.9" y="43.6">499R</text>
<text x="60.3" y="47.8">JUNIPER XT A12 HF MVD SLT BIN1 TSMC FB12</text>
<text x="70" y="105.4">U1I</text>
<text x="11" y="109.5">B1600</text>
<text x="17.8" y="109.5">BLM15AG121SN1D</text>
<text x="33.3" y="113.6">C1600</text>
<text x="42.8" y="113.6">C1601</text>
<text x="49.8" y="113.6">C1602</text>
<text x="138" y="112.2">R1601</text>
<text x="138" y="113.9">75R</text>
<text x="149.5" y="109.5">L1600</text>
<text x="157.6" y="110.7">47nH</text>
<text x="31.6" y="115">1uF_6.3V</text>
<text x="39.6" y="114.8">100nF_6.3V</text>
<text x="50.6" y="115">10nF</text>
<text x="123.4" y="116.3">R1602</text>
<text x="130.3" y="116.3">37.4R</text>
<text x="11" y="121.8">B1601</text>
<text x="17.8" y="121.8">BLM15AG121SN1D</text>
<text x="36.1" y="125.9">C1607</text>
<text x="45.6" y="125.9">C1608</text>
<text x="138" y="123.2">R1604</text>
<text x="138" y="124.8">75R</text>
<text x="150.9" y="120.5">L1601</text>
<text x="157.6" y="121.7">47nH</text>
<text x="185.2" y="123.2">R1605</text>
<text x="185.2" y="124.6">2.2K</text>
<text x="193.4" y="123.2">R1606</text>
<text x="193.4" y="124.6">2.2K</text>
<text x="34.3" y="127.3">1uF_6.3V</text>
<text x="42.4" y="127.2">100nF_6.3V</text>
<text x="123.4" y="127.3">R1608</text>
<text x="130.3" y="127.3">37.4R</text>
<text x="149.5" y="131.4">L1602</text>
<text x="11" y="134.2">B1602</text>
<text x="17.8" y="134.2">BLM15AG121SN1D</text>
<text x="138" y="134.2">R1609</text>
<text x="138" y="135.8">75R</text>
<text x="157.6" y="132.7">47nH</text>
<text x="201.6" y="136.9">R1612</text>
<text x="201.6" y="134.2">R1610</text>
<text x="209.9" y="136.9">33R</text>
<text x="209.9" y="134.2">33R</text>
<text x="29.1" y="139.7">4.7uF_6.3V</text>
<text x="32" y="138.3">C1611</text>
<text x="38.4" y="139.7">1uF_6.3V</text>
<text x="40.2" y="138.3">C1612</text>
<text x="46.5" y="139.5">100nF_6.3V</text>
<text x="49.7" y="138.3">C1613</text>
<text x="56.6" y="138.3">C1614</text>
<text x="57.5" y="139.7">10nF</text>
<text x="70" y="143.8">JUNIPER XT A12 HF MVD SLT BIN1 TSMC FB12</text>
<text x="123.4" y="138.3">R1613</text>
<text x="130.3" y="138.3">37.4R</text>
<text x="66.7" y="147.9">R1600</text>
<text x="66.7" y="149.5">715R</text>
<text x="167.3" y="154.9">R1614</text>
<text x="175.6" y="154.7">24R 402</text>
<text x="131.7" y="157.5">U1500D</text>
<text x="131.7" y="158.9">74VHCT125</text>
<text x="131.7" y="164.1">U1500C</text>
<text x="131.7" y="162.7">74VHCT125</text>
<text x="167.3" y="165.9">R1615</text>
<text x="175.6" y="165.7">24R 402</text>
<text x="121.1" y="178.1">C1514</text>
<text x="119.3" y="180.8">100nF_6.3V</text>
<text x="129.9" y="180.8">U1500A</text>
<text x="129.9" y="182.2">74VHCT125</text>
<text x="131.7" y="194.2">U1500B</text>
<text x="131.7" y="192.9">74VHCT125</text>
</g>
<g font-size="1.2" fill="#004080">
<text x="61" y="22.5">VDD1DI</text>
<text x="75.8" y="23.9">RB</text>
<text x="76.6" y="22.5">R</text>
<text x="61" y="26.6">VSS1DI</text>
<text x="76.6" y="29.4">G</text>
<text x="61" y="33.5">AVDD</text>
<text x="75.7" y="30.8">GB</text>
<text x="61" y="37.6">AVSSQ</text>
<text x="75.9" y="37.6">BB</text>
<text x="76.7" y="36.2">B</text>
<text x="61" y="44.5">RSET</text>
<text x="73.2" y="43.1">HSYNC</text>
<text x="73.3" y="44.5">VSYNC</text>
<text x="70.6" y="110.3">VDD2DI</text>
<text x="84.7" y="111.7">R2B</text>
<text x="85.5" y="110.3">R2</text>
<text x="70.6" y="114.4">VSS2DI</text>
<text x="84.6" y="118.5">G2B</text>
<text x="85.5" y="117.2">G2</text>
<text x="70.6" y="121.3">A2VDDQ</text>
<text x="70.6" y="125.4">A2VSSQ</text>
<text x="84.8" y="125.4">B2B</text>
<text x="85.6" y="124">B2</text>
<text x="82.1" y="130.9">H2SYNC</text>
<text x="70.6" y="132.2">A2VDD</text>
<text x="82.2" y="132.2">V2SYNC</text>
<text x="86.3" y="137.7">Y</text>
<text x="70.6" y="140.5">R2SET</text>
<text x="83.4" y="140.5">COMP</text>
<text x="86.2" y="139.1">C</text>
</g>
<g font-size="1.2" fill="#f00">
<text x="49.7" y="43.6">RSET</text>
<text x="86.7" y="42.2">H1SYNC</text>
<text x="86.7" y="43.6">V1SYNC</text>
<text x="208.8" y="46.4">A_B_DAC2_F</text>
<text x="208.8" y="43.6">A_R_DAC2_F</text>
<text x="208.8" y="45">A_G_DAC2_F</text>
<text x="207.4" y="51.9">DDCCLK_DAC2_R</text>
<text x="207.4" y="49.1">DDCDATA_DAC2_R</text>
<text x="207.4" y="54.6">HSYNC_DAC2_R</text>
<text x="207.4" y="56">VSYNC_DAC2_R</text>
<text x="77.1" y="69.4">p.6</text>
<text x="79.7" y="69.4">H1SYNC</text>
<text x="77.2" y="80.4">p.6</text>
<text x="79.8" y="80.4">V1SYNC</text>
<text x="240.3" y="95.7">A_R_DAC2_F</text>
<text x="240.3" y="98.5">A_G_DAC2_F</text>
<text x="240.3" y="101.2">A_B_DAC2_F</text>
<text x="240.3" y="104">DDCDATA_DAC2_R</text>
<text x="240.3" y="106.7">DDCCLK_DAC2_R</text>
<text x="93.6" y="110.8">RB_DAC2</text>
<text x="93.6" y="109.5">R_DAC2</text>
<text x="240.3" y="109.5">HSYNC_DAC2_R</text>
<text x="240.3" y="112.2">VSYNC_DAC2_R</text>
<text x="93.6" y="116.3">G_DAC2</text>
<text x="93.6" y="117.7">GB_DAC2</text>
<text x="93.6" y="123.2">B_DAC2</text>
<text x="93.6" y="124.5">BB_DAC2</text>
<text x="96.3" y="130">H2SYNC</text>
<text x="96.3" y="131.4">V2SYNC</text>
<text x="200.5" y="131.4">A_B_DAC2_F</text>
<text x="200.5" y="130">A_G_DAC2_F</text>
<text x="200.5" y="128.7">A_R_DAC2_F</text>
<text x="260.5" y="132">A_B_DAC2_F</text>
<text x="260.5" y="130.6">A_G_DAC2_F</text>
<text x="260.5" y="129.2">A_R_DAC2_F</text>
<text x="269.2" y="132">p.8</text>
<text x="269.4" y="129.2">p.8</text>
<text x="269.4" y="130.6">p.8</text>
<text x="56.5" y="134.2">+A2VDD</text>
<text x="174.2" y="134.9">p.8</text>
<text x="175.7" y="137.6">p.8</text>
<text x="176.8" y="134.9">DDC4DATA</text>
<text x="178.3" y="137.6">DDC4CLK</text>
<text x="225.2" y="134.2">DDCDATA_DAC2_R</text>
<text x="225.2" y="136.9">DDCCLK_DAC2_R</text>
<text x="259.1" y="137.5">DDCCLK_DAC2_R</text>
<text x="259.4" y="134.9">DDCDATA_DAC2_R</text>
<text x="271" y="137.5">p.8</text>
<text x="272.1" y="134.9">p.8</text>
<text x="64.2" y="145.1" transform="rotate(-90 64.2 145.1)">R2SET</text>
<text x="86.7" y="154.5">p.6</text>
<text x="89.3" y="154.5">H2SYNC</text>
<text x="141.6" y="154.7">HSYNC_DAC2_B</text>
<text x="182.7" y="154.7">HSYNC_DAC2_R</text>
<text x="225.2" y="154.7">HSYNC_DAC2_R</text>
<text x="260.5" y="155.3">HSYNC_DAC2_R</text>
<text x="271.7" y="155.3">p.8</text>
<text x="86.8" y="165.4">p.6</text>
<text x="89.4" y="165.4">V2SYNC</text>
<text x="141.6" y="165.7">VSYNC_DAC2_B</text>
<text x="182.7" y="165.7">VSYNC_DAC2_R</text>
<text x="226.6" y="165.7">VSYNC_DAC2_R</text>
<text x="260.5" y="166.3">VSYNC_DAC2_R</text>
<text x="271.6" y="166.3">p.8</text>
</g>
<g font-size="1.2" fill="#00f">
<text x="131.7" y="102.6">Pseudo differential RGB should be routed from the ASIC to the display</text>
<text x="131.7" y="104.1">connector without switching reference plane or running over split plane.</text>
</g>
<g font-size="1.1" fill="#00f">
<text x="65.8" y="20.2">PART 8 OF 15</text>
<text x="75.4" y="108">PART 9 OF 15</text>
</g>
<g font-size="1">
<text x="18.5" y="1">8</text>
<text x="52.8" y="1">7</text>
<text x="87.1" y="1">6</text>
<text x="121.4" y="1">5</text>
<text x="155.7" y="1">4</text>
<text x="190" y="1">3</text>
<text x="224.3" y="1">2</text>
<text x="258.6" y="1">1</text>
<text x=".4" y="28">D</text>
<text x="276.1" y="28">D</text>
<text x=".4" y="79.4">C</text>
<text x="276.1" y="79.4">C</text>
<text x=".4" y="130.9">B</text>
<text x="276.1" y="130.9">B</text>
<text x=".4" y="182.3">A</text>
<text x="276.1" y="182.3">A</text>
<text x="206.3" y="191.8">CONFIDENTIAL &amp; PROPRIETARY TO ADVANCED MICRO DEVICES INC.</text>
<text x="206.3" y="192.8">© 2007 Advanced Micro Devices</text>
<text x="206.3" y="193.9">This AMD Board schematic and design is the exclusive property of AMD,</text>
<text x="206.3" y="195">and is provided only to entities under a non-disclosure agreement</text>
<text x="206.3" y="196.1">with AMD for evaluation purposes. Further distribution or disclosure</text>
<text x="206.3" y="197.2">is strictly prohibited. Use of this schematic and design for any purpose</text>
<text x="206.3" y="198.2">other than evaluation requires a Board Technology License Agreement</text>
<text x="206.3" y="199.3">with AMD. AMD makes no representations or warranties of any kind</text>
<text x="206.3" y="200.4">regarding this schematic and design, including, not limited to,</text>
<text x="206.3" y="201.5">any implied warranty of merchantibility or fitness for a particular</text>
<text x="206.3" y="202.6">purpose, and disclaims responsibility forany consequences resulting</text>
<text x="206.3" y="203.6">from use of the information included herein.</text>
<text x="18.5" y="208.2">8</text>
<text x="52.8" y="208.2">7</text>
<text x="87.1" y="208.2">6</text>
<text x="121.4" y="208.2">5</text>
<text x="155.7" y="208.2">4</text>
<text x="190" y="208.2">3</text>
<text x="224.3" y="208.2">2</text>
<text x="258.6" y="208.2">1</text>
</g>
</svg>
